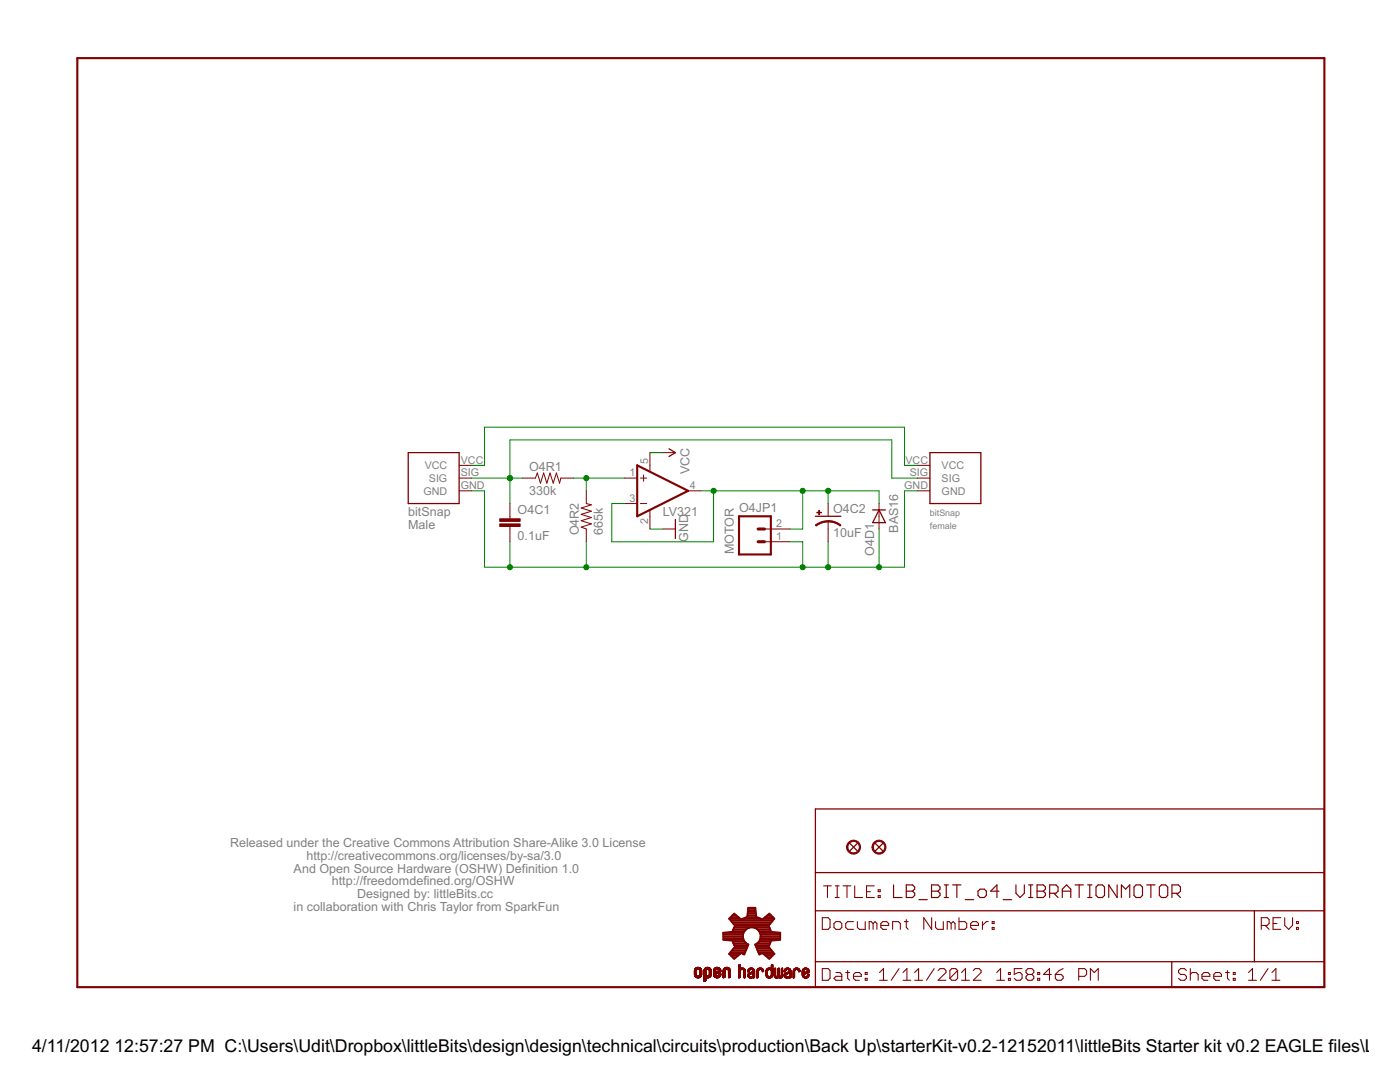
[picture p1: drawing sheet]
<svg xmlns="http://www.w3.org/2000/svg" width="279mm" height="216mm" viewBox="0 0 279 216" stroke-linecap="round" stroke-linejoin="round" font-family="sans-serif">
<g fill="none" stroke="#800000" stroke-width=".2">
<path d="M91.6 95.4h2.5M91.6 92.9h2.5M91.6 97.9h2.5M104.3 95.4h2.5l.4-1 .7 2 .6-2 .6 2 .7-2 .6 2 .6-2 .7 2 .2-1h2.6M117 97.9v2.6l1 .2-2 .7 2 .6-2 .6 2 .7-2 .6 2 .6-2 .7 1 .4v2.5M124.6 95.4h2.6M127.8 95.4h1.3M128.4 94.8v1.2M129.7 90.3v3.7M132.2 90.3h2.6M137.3 97.9h2.6M183 95.4h2.6"/>
<path d="M183 92.9h2.6M183 97.9h2.6M101.8 100.5v3M101.8 105.1v3M124.6 100.5h2.6M127.8 100.5h1.3M129.7 101.9v3.7M132.2 105.6h2.6M152.6 108.1h5M152.6 105.6h5M165.3 100.5v2.5M165.3 104v4.1"/>
<path d="M175.4 100.5v5.1M138.6 194.5h.4M138.6 194.4h.4M138.6 194.3h.4M138.6 194.2h.4M138.6 194.1h.4M138.6 194h.4M138.6 193.9h.4M138.6 193.8h.4M138.6 193.7h.4M138.6 194.6h.5M138.6 194.6h.4"/>
<path d="M138.6 193.6h.4M138.6 193.5h.4M138.6 194.7h1.4M138.6 194.7h.5M138.6 193.4h1.4M138.7 194.8h1.2M138.7 194.8h1.3M138.7 193.3l1.3 .1M138.7 194.9h1.2M138.7 193.3h1.2M138.8 194.9h1M138.8 193.2h1"/>
<path d="M138.8 195h1M138.9 195h.8M138.9 193.1h.8M139 195.1h.7M139 193.6h-.4M139.1 195.1h.4M139.1 193h.4M139.1 193.5h-.5M139.2 193.4h-.6M139.4 193.4h.6M139.5 193.5h.5M139.5 194.6h.5"/>
<path d="M139.6 194.6h.4M139.6 193.5h.4M139.6 193.6h.4M139.6 194.5h.4M139.6 194.4h.4M139.6 194.3h.4M139.6 194.2h.4M139.6 194.1h.4M139.6 194h.4M139.6 193.9h.4M139.6 193.8h.4M139.6 193.7h.4"/>
<path d="M140 194.7h-.5M140 194.5h-.4M140.5 195.8h.2M140.5 195.7h.4M140.5 195.6h.4M140.5 195.5h.4M140.5 195.4h.4M140.5 195.3h.4M140.5 195.2h.4M140.5 194.8h1.3M140.5 194.7l1.4 .1M140.5 194.7h.6"/>
<path d="M140.5 194.6h.5M140.5 194.6h.4M140.5 194.5h.4M140.5 194.4h.4M140.5 194.3h.4M140.5 194.2h.4M140.5 194.1h.4M140.5 194h.4M140.5 193.9h.4M140.5 193.8h.4M140.5 193.7h.4M140.5 193.6h.4"/>
<path d="M140.6 193.4h1.3M140.6 193.4h1.2M140.6 193.3h1.2M140.7 193.3h1.1M140.7 193.2h1M140.8 193.1h.8M140.9 195.7h-.4M140.9 195.1h-.4M140.9 193.6h-.4M141 193.5h-.5M141 195.1h.4M141 193h.4"/>
<path d="M141.1 193.5h-.6M141.1 193.4h-.6M141.3 193.4h.6M141.4 194.7h.5M141.4 193.5h.5M141.5 194.6h.4M141.5 193.5h.4M141.5 193.6h.4M141.5 194.5h.4M141.6 195.1h-1.1M141.6 194.5h.3M141.6 194.4h.3"/>
<path d="M141.6 194.3h.3M141.6 194.2h.3M141.6 194.1h.3M141.6 194h.3M141.6 193.9h.3M141.6 193.8h.3M141.6 193.7h.3M141.6 195l-1.1 .1M141.7 195h-1.2M141.8 194.9h-1.3M141.9 194.8h-1.4M141.9 194.6h-.4"/>
<path d="M142.4 194.6h.5M142.4 194.5h.4M142.4 193.9h.4M142.4 193.8h.4M142.4 193.7h.4M142.4 193.6h.4M142.4 194.7h.6M142.5 194.7h1.3M142.5 193.4h1.3M142.5 194.8h1.2M142.5 194.9h1.2M142.5 193.3h1.2"/>
<path d="M142.6 193.3h1.1M142.6 194.9h1.1M142.6 195h1M142.6 193.2h1M142.7 195h.9M142.7 193.1h.9M142.7 193.1h.8M142.8 195.1h.7M142.8 193.7h-.4M142.9 194.4h-.5M142.9 193.5h-.5M142.9 195.1h.4"/>
<path d="M142.9 193h.4M143 193.5h-.6M143 193.9h.8M143 193.4h-.5M143.1 194.3l-.7 .1M143.1 193.8h.7M143.1 194.3h-.7M143.2 193.8h.6M143.2 193.4h.6M143.3 194.2h-.9M143.3 194.7h.5M143.3 193.5h.5"/>
<path d="M143.4 194.6h.4M143.4 193.7h.4M143.4 193.5h.4M143.4 194.2h-1M143.4 193.6h.4M143.4 194.5h.4M143.5 194.4h.3M143.5 194.1h-1.1M143.6 194.1h-1.2M143.6 194.3h.2M143.7 194.2h.1M143.7 194l-1.3 .1"/>
<path d="M143.8 194h-1.4M143.8 193.9l-.9 .1M144.3 194.9h.4M144.3 194.8h.4M144.3 194.7h.4M144.3 194.6h.4M144.3 194.5h.4M144.3 194.4h.4M144.3 194.3h.4M144.3 194.2h.4M144.3 194.1h.4M144.3 194h.4"/>
<path d="M144.3 193.9h.4M144.3 193.8h.4M144.3 193.7h.4M144.3 195.1h.2M144.4 195.1h.1M144.4 193.4h1.3M144.4 193.3l1.3 .1M144.4 193.3h1.2M144.5 193.3h1.1M144.5 193.2h1M144.6 193.1h.9M144.7 193.1h.7"/>
<path d="M144.7 195l-.4 .1M144.7 195h-.4M144.7 193.6h-.4M144.8 193.6h-.5M144.8 193.5h-.5M144.8 193h.4M144.9 193.5h-.5M144.9 193.4h-.5M145.2 193.4h.5M145.2 193.5h.5M145.3 193.5h.5M145.3 193.6h.5"/>
<path d="M145.4 195h.4M145.4 194.9h.4M145.4 194.8h.4M145.4 194.7h.4M145.4 194.6h.4M145.4 194.5h.4M145.4 194.4h.4M145.4 194.3h.4M145.4 194.2h.4M145.4 194.1h.4M145.4 194h.4M145.4 193.9h.4"/>
<path d="M145.4 193.8h.4M145.4 193.7h.4M145.4 193.6h.4M145.4 195.1h.1M145.6 195.1h-.2M145.8 195l-.4 .1M147.4 194.9h.3M147.4 194.8h.3M147.4 194.7h.3M147.4 194.6h.3M147.4 194.5h.3M147.4 194.4h.3"/>
<path d="M147.4 194.3h.3M147.4 194.2h.3M147.4 194.1h.3M147.4 194h.3M147.4 193.9h.3M147.4 193.8h.3M147.4 193.7h.3M147.4 193.6h.4M147.4 193.4h1.2M147.4 193.3l1.2 .1M147.4 193.3h1.1M147.4 193.2l1.1 .1"/>
<path d="M147.4 193.2h.3M147.4 193.1h.3M147.4 193h.3M147.4 192.9h.3M147.4 192.8h.3M147.4 192.7h.3M147.4 192.6h.3M147.5 192.6h.2M147.5 192.5h.2M147.6 195.1h-.2M147.7 195.1h-.3M147.7 195l-.3 .1"/>
<path d="M147.7 195h-.3M147.8 193.6l-.4 .1M147.8 193.2h.6M147.9 193.5h-.5M148 193.5h-.6M148.1 193.1h.1M148.2 193.5h.5M148.4 193.5h.3M148.4 193.6h.3M148.4 193.6h.4M148.5 193.7h.3M148.5 195h.3"/>
<path d="M148.5 194.9h.3M148.5 194.8h.3M148.5 194.7h.3M148.5 194.6h.3M148.5 194.5h.3M148.5 194.4h.3M148.5 194.3h.3M148.5 194.2h.3M148.5 194.1h.3M148.5 194h.3M148.5 193.9h.3M148.5 193.8h.3"/>
<path d="M148.5 195.2h.1M148.7 195.1h-.2M148.7 193.4h-1.3M148.8 195h-.3M149.2 194.8h.4M149.2 194.7l.4 .1M149.2 194.7h.3M149.2 194.6h.3M149.2 194.5h.4M149.2 193.9h.2M149.2 193.8h.3M149.2 193.7h.3"/>
<path d="M149.3 194.9h.8M149.3 194.8h.3M149.3 193.6h.3M149.4 195h.7M149.4 193.4h1.1M149.4 193.4h1M149.5 195.1h.6M149.5 193.9h-.3M149.5 193.3h.8M149.5 193.8h-.3M149.5 194.6h-.3M149.6 195.1h.5"/>
<path d="M149.6 193.7h-.3M149.6 193.6l-.3 .1M149.6 194.5h-.4M149.6 194.1h1M149.6 193.2h.6M149.6 195.2h.5M149.7 194.1h.9M149.7 193.5h-.4M149.7 194.4h-.4M149.8 194.4h-.5M149.8 194.1h.8M149.8 195.2h.1"/>
<path d="M149.8 193.5h-.5M149.9 193.1h.1M149.9 194h.7M150 194.3l-.7 .1M150 193.5h.5M150 194.3h-.6M150.1 194h.5M150.2 193.9h.4M150.2 193.5h.3M150.2 194.2h-.8M150.2 193.6h.4M150.2 193.6l.4 .1"/>
<path d="M150.3 193.8h.3M150.3 194.2h.3M150.3 193.7h.3M150.3 195.1h.2M150.3 195h.3M150.3 194.9h.3M150.3 194.8h.3M150.3 194.7h.3M150.3 194.6h.3M150.3 194.5h.3M150.3 194.4h.3M150.3 194.3h.3"/>
<path d="M150.6 195.1h-.3M150.6 194.2h-1.1M151 195h.3M151 194.9h.3M151 194.8h.3M151 194.7h.3M151 194.6h.3M151 194.5h.3M151 194.4h.3M151 194.3h.3M151 194.2h.3M151 194.1h.3"/>
<path d="M151 194h.3M151 193.9h.3M151 193.8h.3M151 193.7h.4M151.1 195.2h.1M151.2 193.4h1.1M151.2 195.1h-.2M151.2 193.4h1M151.3 195.1h-.3M151.3 193.3h.9M151.3 195l-.3 .1M151.3 193.3h.8"/>
<path d="M151.4 193.8h-.4M151.4 193.6l-.3 .1M151.4 193.6h-.3M151.4 193.2h.6M151.5 193.5h-.4M151.6 193.5h-.5M151.7 193.1h.1M151.8 193.5h.5M152 193.5h.4M152 193.6h.4M152.1 193.6h.3M152.1 193.7h.3"/>
<path d="M152.1 193.8h.3M152.3 193.4h-1.1M152.4 193.9h-.3M152.4 193.8h-.3M152.8 194.5h.3M152.8 194.4h.3M152.8 194.3h.3M152.8 194.2h.3M152.8 194.1h.3M152.8 194h.3M152.8 193.9h.3M152.8 193.8h.3"/>
<path d="M152.9 194.6h.3M152.9 194.5h.2M152.9 193.8h.2M152.9 194.7l.4 .1M152.9 194.7h.3M152.9 193.6h.3M152.9 194.8h.5M152.9 194.8h.4M153 194.9h1.1M153 193.4h1.2M153.1 195h.9M153.1 193.3h1.1"/>
<path d="M153.2 195.1h.7M153.2 193.7h-.3M153.2 193.3h1M153.2 193.6h-.3M153.2 195.1h.6M153.3 193.2h.5M153.3 193.5h-.4M153.3 195.2h.5M153.4 193.5h-.5M153.5 195.2h.1M153.5 193.1h.1M153.6 193.5h.6"/>
<path d="M153.8 194.8h.4M153.8 193.5h.4M153.8 193.6h.4M153.9 193.6h.3M153.9 194.7h.3M153.9 194.6h.3M153.9 193.7h.3M153.9 193.2h.3M153.9 194.5h.3M153.9 194.4h.3M153.9 194.3h.3M153.9 194.2h.3"/>
<path d="M153.9 194.1h.3M153.9 194h.3M153.9 193.9h.3M153.9 193.8h.3M153.9 193.1h.3M153.9 193h.3M153.9 192.9h.3M153.9 192.8h.3M153.9 192.7h.3M153.9 192.6h.3M154 192.6h.2M154 192.5h.2"/>
<path d="M154.2 194.8h-.5M154.2 194.7l-.4 .1M154.2 193.4h-1.2M154.5 194.8h.4M154.5 194.7h.3M154.5 194.6h.3M154.5 194.5h.3M154.5 194.4h.3M154.5 194.3h.3M154.5 194.2h.3M154.5 194.1h.3M154.5 194h.3"/>
<path d="M154.5 193.9h.3M154.5 193.8h.3M154.5 193.7h.3M154.5 193.6h.3M154.5 193.5h.3M154.5 193.4h.3M154.5 193.3h.3M154.5 194.9h1.7M154.6 194.9h1.5M154.6 195h1.5M154.7 193.2h.1M154.7 195.1h1.3"/>
<path d="M154.7 195.1h.6M154.8 195.2h.4M155 195.2h.1M155.1 194.8h.5M155.2 194.8h.4M155.2 194.8h.3M155.2 194.7h.3M155.2 194.6h.3M155.2 194.5h.3M155.2 194.4h.3M155.2 194.3h.3M155.2 194.2h.3"/>
<path d="M155.2 194.1h.3M155.2 194h.3M155.2 193.9h.3M155.2 193.8h.3M155.2 193.7h.3M155.2 193.6h.3M155.2 193.5h.3M155.2 193.4h.3M155.2 193.3h.3M155.3 193.3h.2M155.4 193.2h.1M155.4 195.1h.6"/>
<path d="M155.5 195.2h.4M155.8 194.8h.4M155.9 194.8h.3M155.9 194.7h.3M155.9 194.6h.3M155.9 194.5h.3M155.9 194.4h.3M155.9 194.3h.3M155.9 194.2h.3M155.9 194.1h.3M155.9 194h.3M155.9 193.9h.3"/>
<path d="M155.9 193.8h.3M155.9 193.7h.3M155.9 193.6h.3M155.9 193.5h.3M155.9 193.4h.3M155.9 193.3h.3M156 193.3h.2M156.1 193.2h.1M156.5 194.8h.4M156.5 194.7l.3 .1M156.5 194.7h.3M156.5 194.6h.3"/>
<path d="M156.5 194.5h.3M156.5 193.9h.1M156.5 193.7h.3M156.5 194.9h.8M156.6 194.9h.8M156.6 195h.8M156.6 194.3h.7M156.6 193.4h1.1M156.7 195h.7M156.7 193.4h1M156.7 195.1h.7M156.7 193.9h-.2"/>
<path d="M156.7 193.3h.9M156.8 193.8h-.3M156.8 195.1h.6M156.8 193.3h.7M156.8 193.6l-.3 .1M156.9 194.1h.9M156.9 194.5h-.4M156.9 193.6h-.4M156.9 193.2h.6M156.9 195.2h.4M156.9 193.5h-.4M157 194.4h-.5"/>
<path d="M157.1 194.4h-.6M157.1 194.1h.7M157.1 193.5h-.5M157.1 193.1h.1M157.2 194h.6M157.2 194.3l-.7 .1M157.2 193.5h.6M157.3 194h.5M157.4 193.5h.4M157.4 193.9h.4M157.4 194.2h-.7M157.5 193.6h.3"/>
<path d="M157.5 193.8h.3M157.5 193.7h.3M157.6 195.1h.1M157.6 195h.2M157.6 194.9h.2M157.6 194.8h.2M157.6 194.7h.2M157.6 194.6h.2M157.6 194.5h.2M157.6 194.4h.2M157.6 194.3h.2M157.6 194.2h.2"/>
<path d="M157.6 193.8h.2M157.6 193.7h.2M157.6 195.2h.1M157.8 195.1h-.2M157.8 195h-.2M157.8 194.2h-1.1M158.3 195h.3M158.3 194.9h.3M158.3 194.8h.3M158.3 194.7h.3M158.3 194.6h.3M158.3 194.5h.3"/>
<path d="M158.3 194.4h.3M158.3 194.3h.3M158.3 194.2h.3M158.3 194.1h.3M158.3 194h.3M158.3 193.9h.3M158.3 193.8h.3M158.3 193.7h.3M158.3 193.6h.4M158.3 195.2h.1M158.5 195.1h-.2M158.5 193.4h1"/>
<path d="M158.5 193.3h.9M158.6 195.1h-.3M158.6 195l-.3 .1M158.6 193.7h-.3M158.6 193.3h.8M158.7 193.2h.6M158.7 193.6h-.4M158.7 193.5h-.4M158.9 193.5h-.5M158.9 193.1h.1M159.1 193.5h.5M159.2 193.5h.4"/>
<path d="M159.3 193.6h.3M159.3 193.6h.4M159.3 193.7h.4M159.4 193.8h.3M159.6 193.4h-1.2M159.6 193.9h-.2M159.7 193.8h-.3M160.1 194.6h.3M160.1 194.5h.3M160.1 194.1h1.1M160.1 194.1h.3M160.1 194h.3"/>
<path d="M160.1 193.9h.3M160.1 193.8h.3M160.1 193.7h.3M160.1 194.7h.4M160.1 193.6h.4M160.2 194.8h.4M160.2 194.9h1.2M160.2 193.4h1.2M160.3 194.9h1M160.3 193.4h1M160.3 195h1M160.3 195h.9"/>
<path d="M160.4 193.3h.8M160.4 195.1h.8M160.4 194.5h-.3M160.5 195.1h.6M160.5 193.6h-.4M160.5 193.2h.6M160.5 194.4h-.4M160.5 193.5h-.3M160.6 195.2h.4M160.7 194.4h-.6M160.7 193.5h-.5M160.7 193.1h.1"/>
<path d="M160.8 195.2h.1M160.8 194h.7M160.8 194.3l-.7 .1M160.9 194.3h-.8M160.9 193.5h.5M161 193.9h.5M161 194.8h.4M161 194.2h-.9M161 193.5h.4M161.1 194.8h.3M161.1 193.8h.4M161.1 193.6h.3"/>
<path d="M161.1 194.2h-1M161.1 193.6h.4M161.1 194.6h.4M161.1 193.7h.4M161.2 193.8h.3M161.2 193.7h.3M161.2 194.6h.3M161.2 194.5h.3M161.2 194.4h.3M161.3 194.1h-.8M161.4 194.4h.1M161.4 194l-.8 .1"/>
<path d="M161.5 194.7h-.4M161.5 193.9l-.6 .1"/>
</g>
<g fill="none" stroke="#800000" stroke-width=".25">
<path d="M81.5 90.3h10.1v10.2h-10.1zM133.5 89.6l1.3 .7-1.3 .8M185.6 90.3h10.1v10.2h-10.1zM134.8 103.7v3.8M162.7 103h5.1M174.2 101.7h2.5M175.4 101.7l1.3 2.6h-2.5zM162.7 161.4h101.6v35.6h-101.6zM162.7 174.1h101.6M169.6 168.3l1.5 1.5M171.1 168.3l-1.5 1.5M174.7 168.3l1.5 1.5"/>
<path d="M176.2 168.3l-1.5 1.5M162.7 181.7h101.6M162.7 191.9h101.6M233.8 191.9v5.1M250.3 181.7v10.2"/>
</g>
<path d="M15.4 11.6h248.9v185.4h-248.9zM127.2 92.9l10.1 5-10.1 5.1zM147.5 103h6.3v7.6h-6.3z" fill="none" stroke="#800000" stroke-width=".42"/>
<g fill="none" stroke="#800000" stroke-width=".21">
<path d="M164.4 176.8h1.5M165.1 176.8v2.3M166.7 176.8h.8M166.7 179.1h.8M167.1 176.8v2.3M168.3 176.8h1.5M169 176.8v2.3M170.6 176.8v2.3h1.5M172.9 177.9h.8M174.5 176.8h-1.6v2.3h1.6M175.3 178.7h.4v.4h-.4zM175.3 177.5h.4v.4h-.4z"/>
<path d="M164.1 183.1h1.2l.4 .4v1.6l-.4 .3h-1.2zM164.1 193.3h1.2l.4 .4v1.5l-.4 .4h-1.2zM166.4 184.3l.4-.4h.8l.4 .4v.8l-.4 .3h-.8l-.4-.3zM166.8 194.1h.8l.4 .3v1.2h-1.2l-.4-.4 .4-.4h1.2M168.8 194.1h.8M169.2 193.7v1.5l.4 .4M170.3 194.8h1.6v-.4l-.4-.3h-.8l-.4 .3v.8l.4 .4h.8M170.3 183.9h-1.1l-.4 .4v.8l.4 .3h1.1M171.1 183.9v1.2l.4 .3h1.2v-1.5M172.7 195.2h.4v.4h-.4zM172.7 194.1h.4v.3h-.4zM174.2 184.3l-.4-.4h-.3v1.5"/>
<path d="M174.2 184.3v1.1M174.2 184.3l.4-.4 .4 .4v1.1M175.5 195.6h1.6M175.5 194.1l.8-.8v2.3M175.8 184.7h1.6v-.4l-.4-.4h-.8l-.4 .4v.8l.4 .3h.8M178.1 185.4v-1.5h1.2l.4 .4v1.1M179.4 193.3l-1.5 2.3M180.2 195.6h1.6M180.2 194.1l.8-.8v2.3M180.5 183.9h.8M180.9 183.5v1.6l.4 .3M182.5 195.6h1.6"/>
<path d="M182.5 194.1l.8-.8v2.3M185.9 183.1v2.3l-1.5-2.3v2.3M186.4 193.3l-1.5 2.3M186.7 183.9v1.2l.4 .3h1.2v-1.5M187.2 193.7l.4-.4h.8l.4 .4v.4l-1.6 1.5h1.6M189.8 184.3l-.4-.4h-.4v1.5M189.8 184.3v1.1M189.8 184.3l.4-.4 .4 .4v1.1M191.1 193.7v1.5l-.4 .4h-.8l-.3-.4M191.1 193.7l-.4-.4h-.8l-.3 .4v1.5M191.1 193.7l-1.5 1.5M191.4 183.1v2.3h1.2l.3-.3v-.8l-.3-.4h-1.2"/>
<path d="M191.9 195.6h1.6M191.9 194.1l.8-.8v2.3M193.7 184.7h1.6v-.4l-.4-.4h-.8l-.4 .4v.8l.4 .3h.8M194.2 193.7l.4-.4h.8l.4 .4v.4l-1.6 1.5h1.6M196.1 183.9v1.5M197.2 183.9h-.4l-.7 .8M198 185.1h.4v.3h-.4zM198 183.9h.4v.4h-.4zM198.9 195.6h1.6M198.9 194.1l.8-.8v2.3M201.3 195.2h.3v.4h-.3zM201.3 194.1h.3v.3h-.3z"/>
<path d="M204 193.3h-1.6v1.1l.8-.3h.4l.4 .3v.8l-.4 .4h-.8l-.4-.4M205.1 194.4l-.3 .4v.4l.3 .4h.8l.4-.4v-.4l-.4-.4M205.1 194.4l-.3-.3v-.4l.3-.4h.8l.4 .4v.4l-.4 .3M205.1 194.4h.8M207.1 195.2h.4v.4h-.4zM207.1 194.1h.4v.3h-.4zM209.8 194.4h-1.5l1.1-1.1v2.3M210.6 194.4h1.2l.4 .4v.4l-.4 .4h-.8l-.4-.4zM212.2 193.3l-.8 .4-.8 .7M215.3 194.8h1.2l.4-.4v-.7l-.4-.4h-1.2v2.3M217.6 195.6v-2.3l.8 .8 .8-.8v2.3M236.8 193.7l-.4-.4h-.8l-.4 .4v.4l.4 .3h.8l.4 .4v.4l-.4 .4h-.8l-.4-.4"/>
<path d="M237.6 194.4l.3-.3h.8l.4 .3v1.2M237.6 193.3v2.3M239.9 194.8h1.5v-.4l-.3-.3h-.8l-.4 .3v.8l.4 .4h.8M242.2 194.8h1.6v-.4l-.4-.3h-.8l-.4 .3v.8l.4 .4h.8M244.6 194.1h.7M245 193.7v1.5l.3 .4M246.1 195.2h.4v.4h-.4zM246.1 194.1h.4v.3h-.4zM249.2 195.6h1.5M249.2 194.1l.8-.8v2.3M251.7 184.7h1.2l.4-.4v-.8l-.4-.4h-1.2v2.3M252.5 184.7l.8 .7"/>
<path d="M253.1 193.3l-1.6 2.3M253.9 195.6h1.5M253.9 194.1l.7-.8v2.3M254.1 184.3h.7M255.6 183.1h-1.5v2.3h1.5M256.4 183.1v1.6l.8 .7 .8-.7v-1.6M258.7 185.1h.4v.3h-.4zM258.7 183.9h.4v.4h-.4z"/>
</g>
<g fill="none" stroke="#800000" stroke-width=".23">
<path d="M178.3 176.6v2.5h1.7M180.9 176.6h1.2l.4 .4v.4l-.4 .4 .4 .4v.5l-.4 .4h-1.2zM180.9 177.8h1.2M183.4 179.5h1.7M185.9 176.6h1.3l.4 .4v.4l-.4 .4 .4 .4v.5l-.4 .4h-1.3zM185.9 177.8h1.3M188.4 179.1h.9M188.4 176.6h.9M188.8 176.6v2.5M190.1 176.6h1.7M191 176.6v2.5M192.6 179.5h1.7"/>
<path d="M195.2 177.8l.4-.4h.8l.4 .4v.9l-.4 .4h-.8l-.4-.4zM199.4 177.8h-1.7l1.3-1.2v2.5M200.2 179.5h1.7M202.8 176.6v1.6l.8 .9 .8-.9v-1.6M205.3 179.1h.8M205.3 176.6h.8M205.7 176.6v2.5M207 176.6h1.2l.4 .4v.4l-.4 .4 .4 .4v.5l-.4 .4h-1.2zM207 177.8h1.2M209.5 178.2h1.2l.5-.4v-.8l-.5-.4h-1.2v2.5M210.3 178.2l.9 .9M212 177.8h1.7"/>
<path d="M212 179.1v-1.7l.9-.8 .8 .8v1.7M214.5 176.6h1.7M215.4 176.6v2.5M217.1 179.1h.8M217.1 176.6h.8M217.5 176.6v2.5M218.7 177l.5-.4h.8l.4 .4v1.7l-.4 .4h-.8l-.5-.4zM222.9 176.6v2.5l-1.6-2.5v2.5M223.8 179.1v-2.5l.8 .8 .9-.8v2.5M226.3 177l.4-.4h.9l.4 .4v1.7l-.4 .4h-.9l-.4-.4zM228.9 176.6h1.6M229.7 176.6v2.5"/>
<path d="M231.4 177l.4-.4h.8l.4 .4v1.7l-.4 .4h-.8l-.4-.4zM233.9 178.2h1.3l.4-.4v-.8l-.4-.4h-1.3v2.5M234.7 178.2l.9 .9"/>
</g>
<path d="M151.3 105.6h1.3M151.3 108.1h1.3" fill="none" stroke="#800000" stroke-width=".61"/>
<g fill="#800000" stroke="#800000" stroke-width=".2">
<path d="M99.7 104.5h4.1v.6h-4.1z"/>
<path d="M99.7 103.5h4.1v.5h-4.1z"/>
<path d="M163 102.2h.9v.1h-.9z"/>
<path d="M163.4 101.8h.1v.9h-.1z"/>
</g>
<g fill="#800000" stroke="#800000" stroke-width=".2">
<path d="M165.3 103.9h.2a3.9 3.9 0 0 1 2.3 .9l-.1 .2a3.8 3.8 0 0 0-2.4-.9z" fill-rule="evenodd"/>
<path d="M162.7 104.8l1.2-.7 1.4-.2v.3l-1 .1-1.4 .7z" fill-rule="evenodd"/>
<path d="M169.3 168.1a1.4 1.4 0 0 1 2.2 .2 1.4 1.4 0 0 1-.8 2.1 1.4 1.4 0 0 1-1.7-1.4h.2a1.15 1.15 0 0 1 1.6-1 1.15 1.15 0 0 1 .3 1.9 1.15 1.15 0 0 1-1.9-.6v-.3h-.2z" fill-rule="evenodd"/>
<path d="M174.4 168.1a1.4 1.4 0 0 1 2.2 .2 1.4 1.4 0 0 1-.8 2.1 1.4 1.4 0 0 1-1.8-1.4h.3a1.15 1.15 0 0 1 1.6-1 1.15 1.15 0 0 1 .3 1.9 1.15 1.15 0 0 1-1.9-.6v-.3h-.3z" fill-rule="evenodd"/>
</g>
<g fill="none" stroke="#800000" stroke-width=".38">
<path d="M144.4 187.2h3.9M144.4 186.9h3.9M144.4 186.5h3.9M144.4 186.2h4M144.7 187.6h3.7M145.5 190.4h2.2M145.6 183.4h2.2M145.8 190h2.9M145.8 183h1.6M145.9 183.7h8.3M145.9 190.7h1.4M146.1 189.7h2.8"/>
<path d="M146.2 184.1h7.7M146.2 182.7h.7M146.2 191.1h.7M146.2 185.8h2.4M146.3 187.9h2.3M146.3 185.5h2.6M146.4 189.3h2.6M146.4 188.3h2.6M146.4 184.4h7.2M146.5 185.1l-.3 .8-1.8 .2v1.4l1.8 .2 .5 1.2-1.2 1.4M146.5 185.1h3M146.5 188.6h2.8"/>
<path d="M146.7 189h2.5M146.7 184.8h6.7M146.7 184.7l-1.2-1.4 1-1 1.5 1.2 1.1-.5 .2-1.9h1.4l.2 1.9 1.2 .5 1.4-1.2 1 1-1.1 1.4M146.7 184.7l-.2 .4M148.2 183.4h3.7M148.3 186.5a1.76 1.76 0 0 0 1.1 2l-.9 2-.5-.4-1.5 1.2-1-1M148.3 186.5a1.78 1.78 0 0 1 1.9-1.5 1.78 1.78 0 0 1 1.6 1.8M148.3 190.4h.3M149.1 183h1.9M149.2 182.7h1.7M149.2 182.3h1.7M149.2 182h1.6"/>
<path d="M149.3 181.6h1.5M149.3 181.3h1.4M150.5 185.1h3.1M150.8 188.6h2.7M150.9 189h2.5M151.1 189.3h2.6M151.1 188.3h2.6M151.2 185.5h2.5M151.2 189.7h2.8M151.3 190h3M151.4 187.9h2.4M151.5 190.4h.3"/>
<path d="M151.5 185.8h2.3M151.7 187.6h3.7M151.7 186.2h4M151.8 187.2h3.9M151.8 186.5h3.9M151.8 186.8l-.2 .9-.9 .8 .8 2 .6-.4 1.4 1.2 1-1M151.8 186.9h3.9M152.3 183.4h2.2M152.4 190.4h2.1M152.7 183h1.5M152.8 190.7h1.4M153.1 182.7h.8"/>
<path d="M153.2 191.1h.6M153.4 184.7l.2 .4M153.6 185.1l.3 .8 1.8 .2v1.4l-1.8 .2-.5 1.2 1.1 1.4"/>
</g>
<g fill="none" stroke="#008000" stroke-width=".2">
<path d="M94.1 92.9h2.6v-7.7h83.8v7.7h2.5M94.1 97.9h2.6v15.3h83.8v-15.3h2.5M94.1 95.4h10.2M114.5 95.4h10.1M117 95.4v2.5M129.7 90.3h2.5M139.9 97.9h35.5v2.6M142.4 97.9v10.2h-20.3v-7.6h2.5M160.2 97.9v7.7h-2.6M165.3 97.9v2.6M183 95.4h-5v-7.6h-76.2v12.7M101.8 108.1v5.1"/>
<path d="M117 108.1v5.1M129.7 105.6h2.5M157.6 108.1h2.6v5.1M165.3 108.1v5.1M175.4 105.6v7.6"/>
</g>
<g fill="#008000" stroke="#008000" stroke-width=".2">
<circle cx="160.2" cy="97.9" r=".51"/>
<circle cx="165.3" cy="97.9" r=".51"/>
<circle cx="142.4" cy="97.9" r=".51"/>
<circle cx="101.8" cy="95.4" r=".51"/>
<circle cx="117" cy="95.4" r=".51"/>
<circle cx="160.2" cy="113.2" r=".51"/>
<circle cx="117" cy="113.2" r=".51"/>
<circle cx="175.4" cy="113.2" r=".51"/>
<circle cx="101.8" cy="113.2" r=".51"/>
<circle cx="165.3" cy="113.2" r=".51"/>
</g>
<g font-size="4">
<text x="6.4" y="209.9">4/11/2012</text>
<text x="22.8" y="209.9">12:57:27 PM C:\Users\Udit\Dropbox\littleBits\design\design\technical\circuits\production\Back Up\starterKit-v0.2-12152011\littleBits Starter kit v0.2 EAGLE files\LB_B</text>
</g>
<g font-size="2.8" fill="#808080">
<text x="105.6" y="93.9">O4R1</text>
<text x="137.6" y="94.6" transform="rotate(-90 137.6 94.6)">VCC</text>
<text x="105.6" y="98.7">330k</text>
<text x="81.5" y="103">bitSnap</text>
<text x="81.5" y="105.6">Male</text>
<text x="103.3" y="107.7">0.1uF</text>
<text x="103.3" y="102.6">O4C1</text>
<text x="115.5" y="106.8" transform="rotate(-90 115.5 106.8)">O4R2</text>
<text x="120.3" y="106.8" transform="rotate(-90 120.3 106.8)">665k</text>
<text x="132.3" y="103">LV321</text>
<text x="147.5" y="102.3">O4JP1</text>
<text x="166.3" y="107.2">10uF</text>
<text x="166.3" y="102.4">O4C2</text>
<text x="179.3" y="106.3" transform="rotate(-90 179.3 106.3)">BAS16</text>
<text x="137.3" y="108.1" transform="rotate(-90 137.3 108.1)">GND</text>
<text x="146.5" y="110.6" transform="rotate(-90 146.5 110.6)">MOTOR</text>
<text x="174.4" y="110.9" transform="rotate(-90 174.4 110.9)">O4D1</text>
<text x="45.9" y="169">Released under the Creative Commons Attribution Share-Alike 3.0 License</text>
<text x="61.1" y="171.6">http://creativecommons.org/licenses/by-sa/3.0</text>
<text x="58.6" y="174.1">And Open Source Hardware (OSHW) Definition 1.0</text>
<text x="66.2" y="176.7">http://freedomdefined.org/OSHW</text>
<text x="71.3" y="179.2">Designed by: littleBits.cc</text>
<text x="58.6" y="181.7">in collaboration with Chris Taylor from SparkFun</text>
</g>
<g font-size="2.4" fill="#808080">
<text x="84.8" y="93.6">VCC</text>
<text x="92" y="92.5">VCC</text>
<text x="92" y="95">SIG</text>
<text x="125.6" y="95">1</text>
<text x="129.4" y="92.5" transform="rotate(-90 129.4 92.5)">5</text>
<text x="180.7" y="92.5">VCC</text>
<text x="181.5" y="95">SIG</text>
<text x="187.9" y="93.6">VCC</text>
<text x="84.5" y="98.7">GND</text>
<text x="85.6" y="96.2">SIG</text>
<text x="92" y="97.6">GND</text>
<text x="125.6" y="100.1">3</text>
<text x="137.7" y="97.6">4</text>
<text x="180.5" y="97.6">GND</text>
<text x="187.9" y="96.2">SIG</text>
<text x="187.9" y="98.7">GND</text>
<text x="129.4" y="104.6" transform="rotate(-90 129.4 104.6)">2</text>
<text x="154.9" y="107.7">1</text>
<text x="154.9" y="105.2">2</text>
</g>
<g font-size="2" fill="#808080">
<text x="185.6" y="103">bitSnap</text>
<text x="185.6" y="105.6">female</text>
</g>
</svg>
